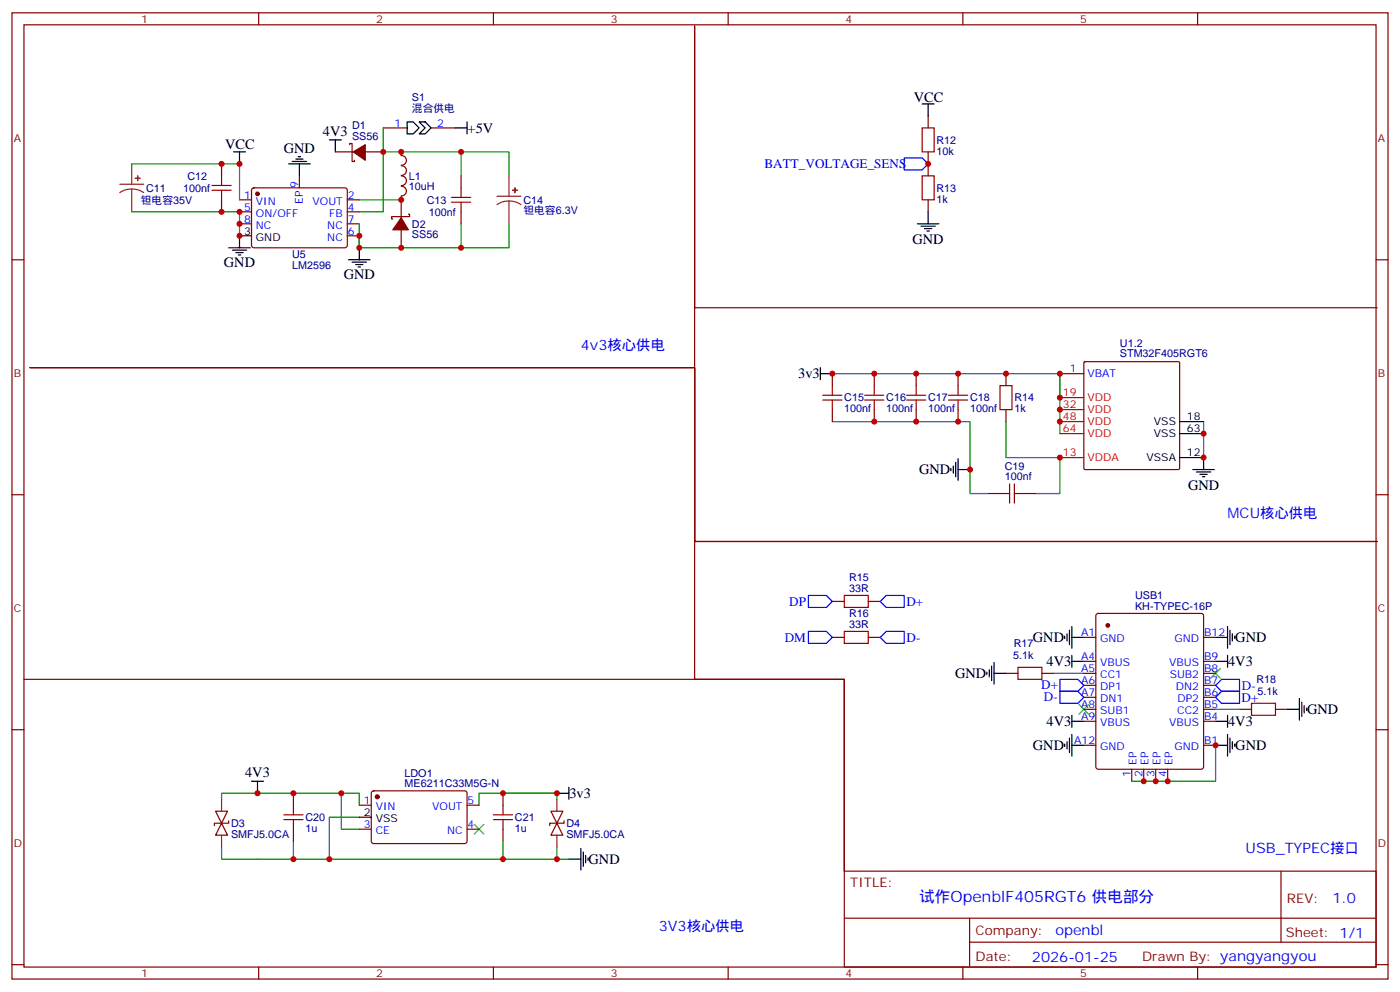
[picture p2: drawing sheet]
<svg xmlns="http://www.w3.org/2000/svg" width="412mm" height="292mm" viewBox="0 0 412 292" stroke-linecap="round" stroke-linejoin="round" font-family="sans-serif">
<g fill="none" stroke="#870000" stroke-width=".35">
<path d="M3.5 3.8h405.4v284.3h-405.4zM7.1 7.3h398.2v277.3h-398.2zM76.2 3.8v3.5M145.3 3.8v3.5M214.5 3.8v3.5M283.6 3.8v3.5M352.8 3.8v3.5M112.9 37.6h7M127 37.6h7.1M273.4 34.1v3.5M65.3 48.2v3.6M65.3 58.8v3.5"/>
<path d="M70.6 58.8h3.5M74.3 55.5l.5-.2h27.1l.4 .7-.1 16.5-.6 .4h-27.1l-.4-.7v-16.2zM88.2 51.8v3.5M98.8 44.7h5.3M102.3 58.8h3.5M103 42.6v-.4h.7v5.3h.7v-.3M107.6 44.7h5.3M118.2 44.7v1.1M118.2 57.7v6.4M118.2 45.8a1.41 1.41 0 0 1 1.5 1.4 1.41 1.41 0 0 1-1.5 1.4M118.2 54.8a1.41 1.41 0 0 1 1.5 1.4 1.41 1.41 0 0 1-1.5 1.4M118.2 48.8a1.41 1.41 0 0 1 1.5 1.4 1.41 1.41 0 0 1-1.5 1.4"/>
<path d="M118.2 51.8a1.41 1.41 0 0 1 1.5 1.4 1.41 1.41 0 0 1-1.5 1.4M135.8 51.8v3.5M273.4 44.7v7.1M273.4 58.8v3.5M3.5 76.4h3.6M70.6 65.9h3.5M70.6 62.3h3.5M102.3 65.9h3.5M102.3 69.4h3.5M102.3 62.3h3.5M118.2 67.6v5.3M120.3 63h.3v.7h-5.2v.8h.3"/>
<path d="M135.8 62.3v3.6M405.3 76.4h3.6M405.7 90.6h-201.1v-82.9v151.6h201.1h-201.1v-51.1h-195.8h195.8v91.7h44.1v56.5v-56.5h-241.6M245.2 110v3.5M257.5 110v3.5M269.9 110v3.5M282.2 110v3.5M296.3 110v3.5M312.2 110h7.1M319.3 106.6l.3-.2h27.5l.3 .2 .1 31.2-.2 .3-27.7 .1-.3-.2zM245.2 120.5v3.6M257.5 120.5v3.6"/>
<path d="M269.9 120.5v3.6M282.2 120.5v3.6M296.3 120.5v3.6M3.5 145.6h3.6M291 145.2h3.6M301.6 145.2h3.6M405.3 145.6h3.6M245.2 177h3.5M255.8 177h3.5M245.2 187.6h3.5M255.8 187.6h3.5M296.3 198.2h3.6"/>
<path d="M306.9 198.2h3.5M319.3 187.6h3.5M319.3 198.2h3.5M319.3 194.6h3.5M323 180.7l.5-.2h30.3l.5 .2 .2 .5v44.5l-.2 .5-.5 .2h-30.3l-.5-.3-.2-.4v-44.5zM354.5 187.6h3.6M354.5 198.2h3.6M354.5 194.6h3.6M3.5 214.7h3.6M319.3 219.3h3.5M319.3 212.3h3.5M319.3 208.7h3.5"/>
<path d="M319.3 205.2h3.5M319.3 201.7h3.5M354.5 219.3h3.6M354.5 212.3h3.6M354.5 208.7h3.6M354.5 205.2h3.6M354.5 201.7h3.6M365.1 208.7h3.6M375.7 208.7h3.5M405.3 214.7h3.6M63.5 238.7h3.5l-1.7 3.6zM86.4 233.4v3.6"/>
<path d="M105.8 237h3.6M109.6 232.9l.5-.2 27.1 .1 .4 .6-.1 14.4-.6 .4h-27.1l-.4-.7v-14.1zM137.6 237h3.5M148.2 233.4v3.6M162.3 238.7h3.5l-1.8 3.6zM333.4 226.4v3.5M336.9 226.4v3.5M340.4 226.4v3.5M344 226.4v3.5M65.3 242.3l1.7 3.5h-3.5zM67.4 241.5v.8h-4.3v.7M86.4 244v3.5"/>
<path d="M105.8 244h3.6M137.6 244h3.5M148.2 244v3.5M164 242.3l1.8 3.5h-3.5zM166.2 241.5v.8h-4.3v.7M248.7 256.4h156.6v28.2h-156.6zM377.3 256.4v20.9M248.7 270.2h156.5M285.6 277.3h119.6M285.6 270.2v14.1M3.5 283.9h3.6M76.2 284.6v3.5"/>
<path d="M145.3 284.6v3.5M214.5 284.6v3.5M283.6 284.6v3.5M352.8 284.6v3.5M405.3 283.9h3.6"/>
</g>
<g fill="none" stroke="#008700" stroke-width=".35">
<path d="M112.9 37.6v7.1M38.8 48.2h31.8v10.6M105.8 58.8h12.4M135.8 51.8v-7.1h-22.9v17.6h-7.1M135.8 44.7h14.1v7.1M38.8 62.3h31.8v7.1M105.8 65.9v7h30v-7M149.9 65.9v7h-14.1M245.2 110h67v17.6M312.2 110v7M245.2 124.1h40.6v21.1h5.2M296.3 124.1v10.6h15.9v10.5h-7"/>
<path d="M354.5 124.1v10.6M310.4 198.2h8.9M358.1 219.3v10.6h-24.7M358.1 208.7h7M65.3 235.2v-1.8h40.5v3.6M100.5 233.4v10.6h5.3M148.2 233.4h15.8M164 233.4h-22.9v3.6M164 233.4v1.8M86.4 247.5v5.3M105.8 240.5h-8.8v12.3M148.2 247.5v5.3h-82.9v-3.5"/>
<path d="M148.2 252.8h19.4M164 249.3v3.5"/>
</g>
<g fill="none" stroke="#000" stroke-width=".35">
<path d="M119.9 35.9h1.8l1.8 1.7-1.8 1.8h-1.8zM123.5 35.9h1.7l1.8 1.7-1.8 1.8h-1.7l1.7-1.8zM134.1 37.6h3.5M137.6 35.9v3.5M271.6 30.6h3.6M273.4 30.6v3.5M68.8 44.7h3.5M70.6 44.7v3.5M85 48.2h6.4M86.1 47.5h4.2M87.1 46.8h2.2M87.8 46.1h.7"/>
<path d="M88.2 48.2v3.6M97 41.2h3.5M98.8 41.2v3.5M67.4 72.9h6.3M68.4 73.6h4.3M69.5 74.3h2.1M70.2 75h.7M74.1 69.4h-3.5v3.5M102.7 76.4h6.3M103.7 77.2h4.2M104.8 77.9h2.1M105.5 78.6h.7"/>
<path d="M105.8 72.9v3.5M270.2 65.9h6.4M271.3 66.6h4.2M272.3 67.3h2.2M273 68h.8M273.4 62.3v3.6M241.7 110h3.5M241.7 108.2v3.5M280.1 137.8v.7M280.8 137.1v2.1M281.5 136.1v4.2M282.2 138.2h3.6"/>
<path d="M282.2 135v6.4M347.5 134.7h7v3.5M347.5 124.1h7M347.5 127.6h7M351.4 138.2h6.3M352.4 138.9h4.3M353.5 139.6h2.1M354.2 140.3h.7M290.7 197.8v.7M291.4 197.1v2.1M292.1 196v4.3M292.8 198.2h3.5"/>
<path d="M292.8 195v6.3M313.6 187.2v.7M314.3 186.5v2.1M315 185.5v4.2M315.7 194.6h3.6M315.7 184.4v6.3M315.7 192.9v3.5M315.7 187.6h3.6M358.1 194.6h3.5M358.1 187.6h3.5M361.6 184.4v6.3M361.6 192.9v3.5"/>
<path d="M362.3 185.5v4.2M363 186.5v2.1M363.7 187.2v.7M313.6 219v.7M314.3 218.3v2.1M315 217.2v4.2M315.7 210.5v3.5M315.7 216.1v6.4M315.7 212.3h3.6M315.7 219.3h3.6M358.1 212.3h3.5M358.1 219.3h3.5"/>
<path d="M361.6 210.5v3.5M361.6 216.1v6.4M362.3 217.2v4.2M363 218.3v2.1M363.7 219v.7M379.2 208.7h3.6M382.8 205.6v6.3M383.5 206.6v4.3M384.2 207.7v2.1M384.9 208.4v.7M74.1 229.9h3.5M75.8 229.9v3.5"/>
<path d="M164 233.4h3.6M167.6 231.7v3.5M105.8 240.5h3.6M167.6 252.8h3.5M171.1 249.7v6.3M171.8 250.7v4.3M172.5 251.8v2.1M173.2 252.5v.7"/>
</g>
<g fill="none" stroke="#a10000" stroke-width=".35">
<path d="M271.6 37.6h3.6v7.1h-3.6zM62.4 56h5.7M62.4 54.6h5.7M65.3 51.8v2.8M65.3 56v2.8M133 59.5h5.6M133 58.1h5.6M135.8 55.3v2.8M135.8 59.5v2.8M271.6 51.8h3.6v7h-3.6zM242.4 116.3h5.6M242.4 117.7h5.6"/>
<path d="M245.2 113.5v2.8M245.2 117.7v2.8M254.7 116.3h5.6M254.7 117.7h5.6M257.5 113.5v2.8M257.5 117.7v2.8M267.1 116.3h5.6M267.1 117.7h5.6M269.9 113.5v2.8M269.9 117.7v2.8M279.4 116.3h5.6M279.4 117.7h5.6"/>
<path d="M282.2 113.5v2.8M282.2 117.7v2.8M294.6 113.5h3.5v7h-3.5zM294.6 145.2h2.8M297.4 142.4v5.7M298.8 142.4v5.7M298.8 145.2h2.8M248.7 175.2h7.1v3.6h-7.1zM248.7 185.8h7.1v3.5h-7.1zM299.9 196.4h7v3.5h-7zM368.7 207h7v3.5h-7zM83.6 239.8h5.7"/>
<path d="M86.4 237v2.8M145.3 239.8h5.7M148.2 237v2.8M83.6 241.2h5.7M86.4 241.2v2.8M145.3 241.2h5.7M148.2 241.2v2.8"/>
</g>
<path d="M266.3 46.5h5.3l1.8 1.7-1.8 1.8h-5.3zM238.1 175.2h5.3l1.8 1.8-1.8 1.8h-5.3zM259.3 177l1.8-1.8h5.2v3.6h-5.2zM238.1 185.8h5.3l1.8 1.8-1.8 1.7h-5.3zM259.3 187.6l1.8-1.8h5.2v3.5h-5.2zM312.2 199.9h5.3l1.8 1.8-1.8 1.7h-5.3zM312.2 203.4h5.3l1.8 1.8-1.8 1.8h-5.3zM358.1 201.7l1.7-1.8h5.3v3.5h-5.3zM358.1 205.2l1.7-1.8h5.3v3.6h-5.3z" fill="none" stroke="#00f" stroke-width=".35"/>
<path d="M356.7 196.7l2.8 2.9M359.5 196.7l-2.8 2.9M317.9 207.3l2.8 2.8M320.7 207.3l-2.8 2.8M139.7 242.6l2.8 2.8M142.5 242.6l-2.8 2.8" fill="none" stroke="#3c3" stroke-width=".35"/>
<g fill="#870000" stroke="#870000" stroke-width=".35">
<path d="M104.1 44.7l3.5-2.1v4.6z"/>
<path d="M118.2 64.1l2.1 3.5h-4.6z"/>
<circle cx="326.3" cy="184" r=".53"/>
<circle cx="111.1" cy="234.5" r=".53"/>
<circle cx="75.8" cy="57" r=".53"/>
</g>
<path d="M312.2 117h7.1M312.2 134.7h7.1M312.2 120.5h7.1M312.2 124.1h7.1M312.2 127.6h7.1" fill="none" stroke="#f00" stroke-width=".35"/>
<g fill="#8c2424" stroke="#8c2424" stroke-width=".35">
<path d="M151.7 55.3v1.4z"/>
<path d="M151 56h1.4z"/>
<path d="M40.5 51.8l.1 1.4z"/>
<path d="M39.9 52.5h1.4z"/>
</g>
<g fill="none" stroke="#8c2424" stroke-width=".35">
<path d="M35.3 54.2h7M38.8 55.6l1.9 .3 1.6 .8M38.8 55.6l-1.8 .3-1.7 .8M38.8 48.2v6M38.8 55.6v6.7M146.4 57.7h7.1M149.9 59.2l1.9 .2 1.7 .8M149.9 59.2l-1.8 .2-1.7 .8M149.9 51.8v5.9M149.9 59.2v6.7M65.3 235.2v3.5M164 235.2v3.5"/>
<path d="M65.3 245.8v3.5M164 245.8v3.5"/>
</g>
<g fill="#c00">
<circle cx="312.2" cy="134.7" r=".88"/>
<circle cx="257.5" cy="110" r=".88"/>
<circle cx="269.9" cy="110" r=".88"/>
<circle cx="282.2" cy="110" r=".88"/>
<circle cx="296.3" cy="110" r=".88"/>
<circle cx="312.2" cy="110" r=".88"/>
<circle cx="354.5" cy="134.7" r=".88"/>
<circle cx="354.5" cy="127.6" r=".88"/>
<circle cx="312.2" cy="117" r=".88"/>
<circle cx="312.2" cy="124.1" r=".88"/>
<circle cx="312.2" cy="120.5" r=".88"/>
<circle cx="344" cy="229.9" r=".88"/>
<circle cx="340.4" cy="229.9" r=".88"/>
<circle cx="336.9" cy="229.9" r=".88"/>
<circle cx="358.1" cy="219.3" r=".88"/>
<circle cx="75.8" cy="233.4" r=".88"/>
<circle cx="86.4" cy="252.8" r=".88"/>
<circle cx="97" cy="252.8" r=".88"/>
<circle cx="100.5" cy="233.4" r=".88"/>
<circle cx="164" cy="252.8" r=".88"/>
<circle cx="164" cy="233.4" r=".88"/>
<circle cx="273.4" cy="48.2" r=".88"/>
<circle cx="285.8" cy="138.2" r=".88"/>
<circle cx="282.2" cy="124.1" r=".88"/>
<circle cx="269.9" cy="124.1" r=".88"/>
<circle cx="257.5" cy="124.1" r=".88"/>
<circle cx="245.2" cy="110" r=".88"/>
<circle cx="65.3" cy="62.3" r=".88"/>
<circle cx="65.3" cy="48.2" r=".88"/>
<circle cx="105.8" cy="69.4" r=".88"/>
<circle cx="70.6" cy="69.4" r=".88"/>
<circle cx="70.6" cy="65.9" r=".88"/>
<circle cx="70.6" cy="62.3" r=".88"/>
<circle cx="70.6" cy="48.2" r=".88"/>
<circle cx="118.2" cy="44.7" r=".88"/>
<circle cx="135.8" cy="44.7" r=".88"/>
<circle cx="86.4" cy="233.4" r=".88"/>
<circle cx="148.2" cy="233.4" r=".88"/>
<circle cx="148.2" cy="252.8" r=".88"/>
<circle cx="135.8" cy="72.9" r=".88"/>
<circle cx="112.9" cy="44.7" r=".88"/>
<circle cx="118.2" cy="58.8" r=".88"/>
<circle cx="118.2" cy="72.9" r=".88"/>
<circle cx="105.8" cy="72.9" r=".88"/>
</g>
<text font-size="4.6" fill="#00f" x="270.8" y="265.4">试作OpenblF405RGT6 供电部分</text>
<g font-size="4.2">
<text x="269.2" y="29.9">VCC</text>
<text x="95.1" y="40.1">4V3</text>
<text x="137.8" y="39">+5V</text>
<text x="66.3" y="44">VCC</text>
<text x="83.6" y="45">GND</text>
<text x="268.8" y="71.9">GND</text>
<text x="66" y="78.6">GND</text>
<text x="101.2" y="82.1">GND</text>
<text x="235.1" y="111.3">3v3</text>
<text x="270.8" y="139.6">GND</text>
<text x="350" y="144.2">GND</text>
<text x="304.3" y="189">GND</text>
<text x="363.9" y="189">GND</text>
<text x="308.3" y="196">4V3</text>
<text x="361.8" y="196">4V3</text>
<text x="281.3" y="199.6">GND</text>
<text x="308.3" y="213.7">4V3</text>
<text x="361.8" y="213.7">4V3</text>
<text x="385.1" y="210.1">GND</text>
<text x="304.3" y="220.7">GND</text>
<text x="363.9" y="220.7">GND</text>
<text x="72.2" y="228.8">4V3</text>
<text x="167.7" y="234.8">3v3</text>
<text x="173.4" y="254.2">GND</text>
</g>
<g font-size="4.2" fill="#00f">
<text x="171.1" y="102.9">4v3核心供电</text>
<text x="361.6" y="152.3">MCU核心供电</text>
<text x="366.9" y="251.1">USB_TYPEC接口</text>
<text x="392.5" y="265.6">1.0</text>
<text x="194" y="274">3V3核心供电</text>
<text x="310.9" y="275.2">openbl</text>
<text x="304" y="283">2026-01-25</text>
</g>
<g font-size="3.9" fill="#00f">
<text x="225.2" y="49.5">BATT_VOLTAGE_SENS</text>
<text x="232.5" y="178.3">DP</text>
<text x="267" y="178.4">D+</text>
<text x="231.2" y="188.8">DM</text>
<text x="267.1" y="189">D-</text>
<text x="306.7" y="202.8">D+</text>
<text x="365.8" y="203">D-</text>
<text x="307.5" y="206.4">D-</text>
<text x="365.7" y="206.6">D+</text>
</g>
<g font-size="3.9" fill="#800">
<text x="250.5" y="260.9">TITLE:</text>
<text x="379.1" y="265.6">REV:</text>
<text x="287.4" y="275.1">Company:</text>
<text x="378.7" y="275.8">Sheet: 1/1</text>
<text x="287.4" y="282.8">Date:</text>
<text x="336.4" y="282.9">Drawn By: yangyangyou</text>
</g>
<g font-size="3.2" fill="#800">
<text x="41.6" y="6.8">1</text>
<text x="110.8" y="6.8">2</text>
<text x="179.9" y="6.8">3</text>
<text x="249.1" y="6.8">4</text>
<text x="318.2" y="6.8">5</text>
<text x="4.1" y="41.9">A</text>
<text x="405.9" y="41.9">A</text>
<text x="4.1" y="111">B</text>
<text x="405.9" y="111">B</text>
<text x="4.1" y="180.2">C</text>
<text x="405.9" y="180.2">C</text>
<text x="4.1" y="249.3">D</text>
<text x="405.9" y="249.3">D</text>
<text x="41.6" y="287.6">1</text>
<text x="110.8" y="287.6">2</text>
<text x="179.9" y="287.6">3</text>
<text x="249.1" y="287.6">4</text>
<text x="318.2" y="287.6">5</text>
</g>
<g font-size="3.2" fill="#000080">
<text x="121.4" y="29.7">S1</text>
<text x="121.4" y="32.9">混合供电</text>
<text x="103.7" y="41.2">SS56</text>
<text x="103.7" y="38">D1</text>
<text x="275.9" y="45.5">10k</text>
<text x="275.9" y="42.3">R12</text>
<text x="55.2" y="52.9">C12</text>
<text x="120.4" y="52.9">L1</text>
<text x="41.5" y="59.9">钽电容35V</text>
<text x="43" y="56.4">C11</text>
<text x="54" y="56.4">100nf</text>
<text x="120.4" y="56">10uH</text>
<text x="125.7" y="59.9">C13</text>
<text x="154.2" y="59.9">C14</text>
<text x="275.9" y="59.6">1k</text>
<text x="275.9" y="56.4">R13</text>
<text x="126.3" y="63.5">100nf</text>
<text x="154.2" y="63.1">钽电容6.3V</text>
<text x="121.4" y="70.2">SS56</text>
<text x="121.4" y="67">D2</text>
<text x="86.1" y="76">U5</text>
<text x="86.1" y="79.2">LM2596</text>
<text x="329.9" y="105.2">STM32F405RGT6</text>
<text x="329.9" y="102">U1.2</text>
<text x="248.7" y="118.1">C15</text>
<text x="261.1" y="118.1">C16</text>
<text x="273.4" y="118.1">C17</text>
<text x="285.8" y="118.1">C18</text>
<text x="298.8" y="118.1">R14</text>
<text x="248.7" y="121.3">100nf</text>
<text x="261.1" y="121.3">100nf</text>
<text x="273.4" y="121.3">100nf</text>
<text x="285.8" y="121.3">100nf</text>
<text x="298.8" y="121.3">1k</text>
<text x="296" y="141.4">100nf</text>
<text x="296" y="138.2">C19</text>
<text x="250.1" y="171">R15</text>
<text x="250.1" y="174.2">33R</text>
<text x="334.4" y="179.5">KH-TYPEC-16P</text>
<text x="334.4" y="176.3">USB1</text>
<text x="250.1" y="184.7">33R</text>
<text x="250.1" y="181.6">R16</text>
<text x="298.6" y="190.5">R17</text>
<text x="298.5" y="194">5.1k</text>
<text x="370.1" y="201.1">R18</text>
<text x="370.4" y="204.6">5.1k</text>
<text x="119.2" y="231.7">ME6211C33M5G-N</text>
<text x="119.2" y="228.5">LDO1</text>
<text x="68.1" y="243.4">D3</text>
<text x="90" y="244.8">1u</text>
<text x="90" y="241.6">C20</text>
<text x="151.7" y="244.8">1u</text>
<text x="151.7" y="241.6">C21</text>
<text x="166.9" y="243.4">D4</text>
<text x="68.1" y="246.5">SMFJ5.0CA</text>
<text x="166.9" y="246.5">SMFJ5.0CA</text>
</g>
<g font-size="3.2" fill="#00f">
<text x="116.2" y="37.3">1</text>
<text x="128.8" y="37.3">2</text>
<text x="71.9" y="58.5">1</text>
<text x="87.8" y="55.3" transform="rotate(-90 87.8 55.3)">9</text>
<text x="89.3" y="59.9" transform="rotate(-90 89.3 59.9)">EP</text>
<text x="102.5" y="58.5">2</text>
<text x="71.9" y="65.5">8</text>
<text x="71.9" y="62">5</text>
<text x="75.4" y="63.7">ON/OFF</text>
<text x="75.4" y="60.2">VIN</text>
<text x="92.1" y="60.2">VOUT</text>
<text x="97" y="63.7">FB</text>
<text x="102.5" y="65.5">7</text>
<text x="102.5" y="62">4</text>
<text x="75.4" y="67.3">NC</text>
<text x="96.4" y="67.3">NC</text>
<text x="96.4" y="70.8">NC</text>
<text x="102.5" y="69">6</text>
<text x="315.1" y="109.6">1</text>
<text x="320.3" y="111">VBAT</text>
<text x="318.4" y="187.2">A1</text>
<text x="324.1" y="189">GND</text>
<text x="346" y="189">GND</text>
<text x="354.7" y="187.2">B12</text>
<text x="318.4" y="197.8">A5</text>
<text x="318.4" y="194.3">A4</text>
<text x="324.1" y="196">VBUS</text>
<text x="344.4" y="196">VBUS</text>
<text x="354.7" y="194.3">B9</text>
<text x="354.7" y="197.8">B8</text>
<text x="318.4" y="201.3">A6</text>
<text x="324.1" y="203.1">DP1</text>
<text x="324.1" y="199.6">CC1</text>
<text x="344.6" y="199.6">SUB2</text>
<text x="346.4" y="203.1">DN2</text>
<text x="354.7" y="201.3">B7</text>
<text x="318.4" y="208.4">A8</text>
<text x="318.4" y="204.9">A7</text>
<text x="324.1" y="206.6">DN1</text>
<text x="346.9" y="206.6">DP2</text>
<text x="354.7" y="204.9">B6</text>
<text x="354.7" y="208.4">B5</text>
<text x="318.4" y="211.9">A9</text>
<text x="324.1" y="213.7">VBUS</text>
<text x="324.1" y="210.1">SUB1</text>
<text x="344.4" y="213.7">VBUS</text>
<text x="346.8" y="210.1">CC2</text>
<text x="354.7" y="211.9">B4</text>
<text x="316.4" y="219">A12</text>
<text x="324.1" y="220.7">GND</text>
<text x="346" y="220.7">GND</text>
<text x="354.7" y="219">B1</text>
<text x="334.8" y="225.1" transform="rotate(-90 334.8 225.1)">EP</text>
<text x="338.3" y="225.1" transform="rotate(-90 338.3 225.1)">EP</text>
<text x="341.8" y="225.1" transform="rotate(-90 341.8 225.1)">EP</text>
<text x="345.4" y="225.1" transform="rotate(-90 345.4 225.1)">EP</text>
<text x="333" y="228.6" transform="rotate(-90 333 228.6)">1</text>
<text x="336.5" y="228.6" transform="rotate(-90 336.5 228.6)">2</text>
<text x="340.1" y="228.6" transform="rotate(-90 340.1 228.6)">3</text>
<text x="343.6" y="228.6" transform="rotate(-90 343.6 228.6)">4</text>
<text x="107.2" y="236.6">1</text>
<text x="110.7" y="238.4">VIN</text>
<text x="127.3" y="238.4">VOUT</text>
<text x="137.8" y="236.6">5</text>
<text x="107.2" y="243.7">3</text>
<text x="110.7" y="245.4">CE</text>
<text x="131.7" y="245.4">NC</text>
<text x="137.8" y="243.7">4</text>
</g>
<g font-size="3.2">
<text x="71.9" y="69">3</text>
<text x="75.4" y="70.8">GND</text>
<text x="339.9" y="125.1">VSS</text>
<text x="349.6" y="123.7">18</text>
<text x="339.9" y="128.7">VSS</text>
<text x="349.6" y="127.2">63</text>
<text x="337.8" y="135.7">VSSA</text>
<text x="349.6" y="134.3">12</text>
<text x="107.2" y="240.1">2</text>
<text x="110.7" y="241.9">VSS</text>
</g>
<g font-size="3.2" fill="#f00">
<text x="313.1" y="116.7">19</text>
<text x="320.3" y="118.1">VDD</text>
<text x="313.1" y="120.2">32</text>
<text x="313.1" y="123.7">48</text>
<text x="320.3" y="121.6">VDD</text>
<text x="320.3" y="125.1">VDD</text>
<text x="313.1" y="127.2">64</text>
<text x="320.3" y="128.7">VDD</text>
<text x="313.1" y="134.3">13</text>
<text x="320.3" y="135.7">VDDA</text>
</g>
</svg>
